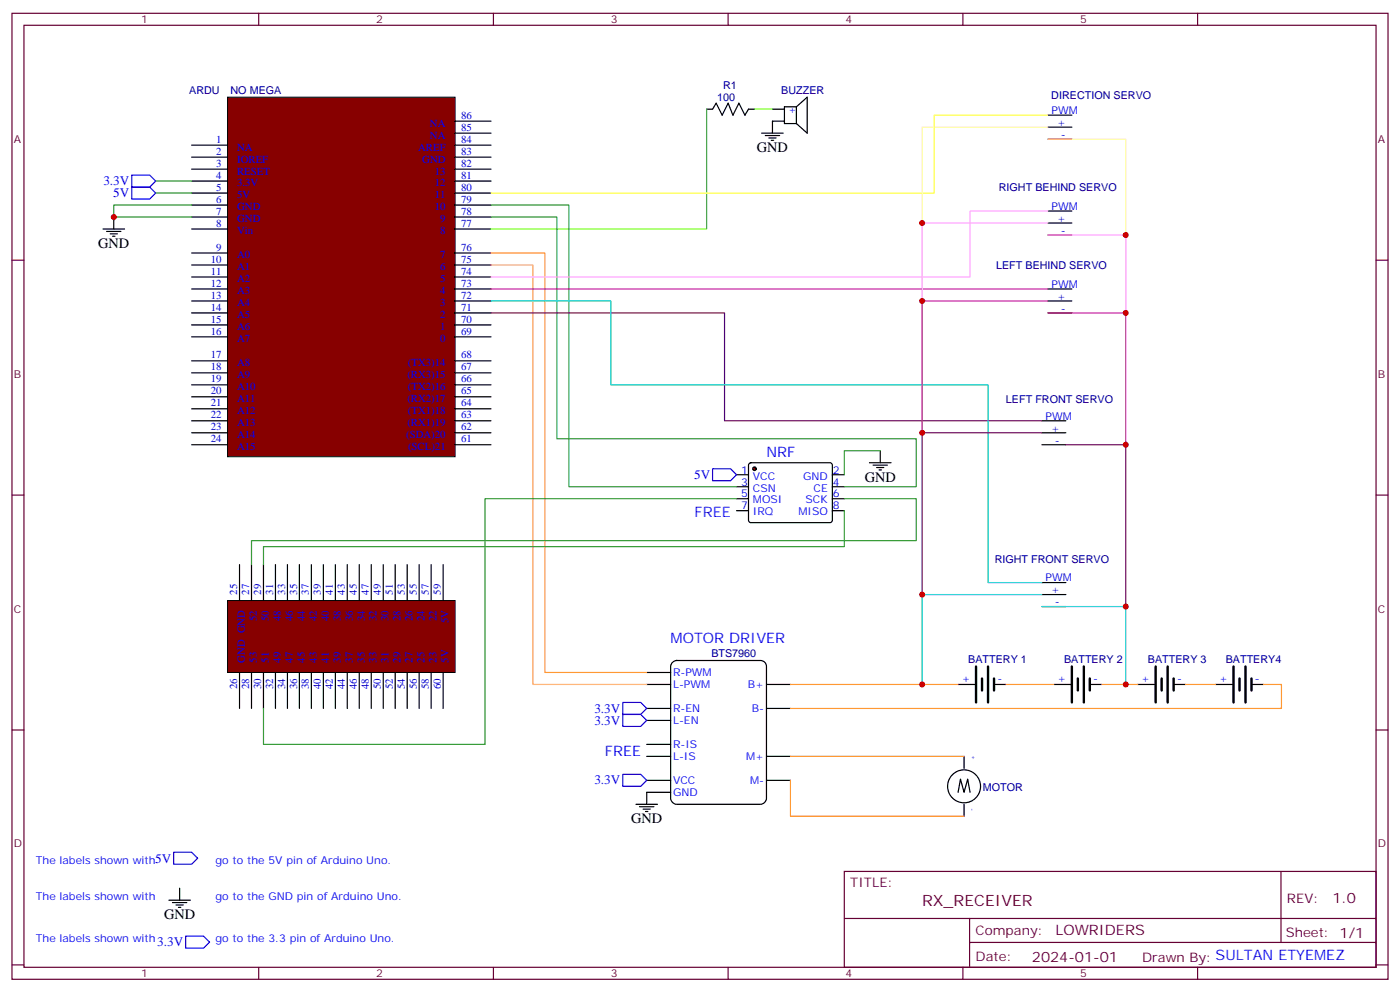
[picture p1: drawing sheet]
<svg xmlns="http://www.w3.org/2000/svg" width="412mm" height="292mm" viewBox="0 0 412 292" stroke-linecap="round" stroke-linejoin="round" font-family="sans-serif">
<g fill="none" stroke="#603" stroke-width=".35">
<path d="M3.5 3.9h405.4v284.4h-405.4zM7.1 7.4h398.2v277.3h-398.2zM76.2 3.9v3.5M145.3 3.9v3.5M214.5 3.9v3.5M283.6 3.9v3.5M352.8 3.9v3.5M3.5 76.6h3.6M405.3 76.6h3.6M3.5 145.7h3.6M405.3 145.7h3.6M3.5 214.9h3.6"/>
<path d="M405.3 214.9h3.6M248.7 256.5h156.6v28.2h-156.6zM377.3 256.5v20.9M248.7 270.4h156.5M285.6 277.4h119.6M285.6 270.4v14.1M3.5 284h3.6M76.2 284.7v3.6M145.3 284.7v3.6M214.5 284.7v3.6M283.6 284.7v3.6M352.8 284.7v3.6"/>
<path d="M405.3 284h3.6"/>
</g>
<path d="M220.7 136.4l.5-.2h23.3l.5 .2 .2 .5-.1 16.5-.6 .4h-23.6l-.4-.7v-16.2z" fill="none" stroke="#000" stroke-width=".35"/>
<circle cx="222.2" cy="138" r=".53" fill="#870000" stroke="#000" stroke-width=".35"/>
<g fill="none" stroke="#000" stroke-width=".35">
<path d="M217 139.7h3.5M245.2 139.7h3.5M217 150.3h3.5M217 143.3h3.5M217 146.8h3.5M245.2 150.3h3.5M245.2 143.3h3.5M245.2 146.8h3.5M190.5 197.9h7.1M198.1 194.9l1.2-.5h24.7a1.76 1.76 0 0 1 1.8 1.8v38.8a1.89 1.89 0 0 1-1.8 1.7h-24.7a1.89 1.89 0 0 1-1.7-1.7v-38.8zM190.5 201.5h7.1M190.5 208.5h7.1"/>
<path d="M190.5 212.1h7.1M190.5 219.1h7.1M225.8 201.5h7M225.8 208.5h7M190.5 222.6h7.1M190.5 229.7h7.1M190.5 233.2h7.1M225.8 222.6h7M225.8 229.7h7"/>
</g>
<path d="M67 28.6h67.1v105.8h-67.1z" fill="#870000" stroke="#000" stroke-width=".29"/>
<g fill="none" stroke="#000" stroke-width=".35">
<path d="M134.1 39.2h10.5M134.1 35.7h10.5M56.4 42.7h10.6M56.4 46.2h10.6M56.4 49.8h10.6M56.4 53.3h10.6M56.4 56.8h10.6M134.1 42.7h10.5M134.1 46.2h10.5M134.1 49.8h10.5M134.1 53.3h10.5M134.1 56.8h10.5"/>
<path d="M56.4 60.4h10.6M56.4 63.9h10.6M56.4 67.4h10.6M56.4 74.5h10.6M56.4 78h10.6M134.1 60.4h10.5M134.1 63.9h10.5M134.1 67.4h10.5M134.1 74.5h10.5M134.1 78h10.5M56.4 81.5h10.6M56.4 85.1h10.6"/>
<path d="M56.4 88.6h10.6M56.4 92.1h10.6M56.4 95.6h10.6M56.4 99.2h10.6M134.1 81.5h10.5M134.1 85.1h10.5M134.1 88.6h10.5M134.1 92.1h10.5M134.1 95.6h10.5M134.1 99.2h10.5M56.4 106.2h10.6M56.4 109.7h10.6"/>
<path d="M56.4 113.3h10.6M56.4 116.8h10.6M134.1 106.2h10.5M134.1 109.7h10.5M134.1 113.3h10.5M134.1 116.8h10.5M56.4 120.3h10.6M56.4 123.9h10.6M56.4 127.4h10.6M56.4 130.9h10.6M134.1 120.3h10.5M134.1 123.9h10.5"/>
<path d="M134.1 127.4h10.5M134.1 130.9h10.5"/>
</g>
<path d="M67 176.8h67.1v21.1h-67.1z" fill="#870000" stroke="#000" stroke-width=".29"/>
<g fill="none" stroke="#000" stroke-width=".35">
<path d="M208.1 32.1h1.8l1.1-1.7 1.7 3.5 1.8-3.5 1.4 3.5 1.8-3.5 1.7 3.5 1.1-1.8h1.7M224.4 39.2h6.3M225.4 39.9h4.3M227.5 32.1h3.6M231.1 35.7h-3.6v3.5M234.6 31.4h-3.5v5h3.5M234.6 31.4v5M234.6 31.4l3.2-2.8v10.6l-3.2-2.8M308.7 33.9h7M308.7 37.4h7M226.5 40.6h2.1M227.2 41.3h.7"/>
<path d="M308.7 41h7M30.3 67.4h6.4M31.4 68.1h4.2M32.5 68.8h2.1M33.2 69.5h.7M33.5 63.9v3.5M308.7 62.1h7M308.7 65.7h7M308.7 69.2h7M308.7 85.1h7M308.7 88.6h7M308.7 92.1h7"/>
<path d="M256.1 136.2h6.4M257.2 136.9h4.2M258.2 137.6h2.1M258.9 138.3h.7M259.3 132.7v3.5M306.9 123.9h7.1M306.9 127.4h7.1M306.9 130.9h7.1M70.6 166.2v10.6M74.1 166.2v10.6M77.6 166.2v10.6M81.1 166.2v10.6"/>
<path d="M84.7 166.2v10.6M88.2 166.2v10.6M91.7 166.2v10.6M95.2 166.2v10.6M98.8 166.2v10.6M102.3 166.2v10.6M105.8 166.2v10.6M109.4 166.2v10.6M112.9 166.2v10.6M116.4 166.2v10.6M119.9 166.2v10.6M123.5 166.2v10.6"/>
<path d="M127 166.2v10.6M130.5 166.2v10.6M306.9 171.5h7.1M306.9 175h7.1M306.9 178.5h7.1M70.6 197.9v10.6M74.1 197.9v10.6M77.6 197.9v10.6M81.1 197.9v10.6M84.7 197.9v10.6M88.2 197.9v10.6M91.7 197.9v10.6"/>
<path d="M95.2 197.9v10.6M98.8 197.9v10.6M102.3 197.9v10.6M105.8 197.9v10.6M109.4 197.9v10.6M112.9 197.9v10.6M116.4 197.9v10.6M119.9 197.9v10.6M123.5 197.9v10.6M127 197.9v10.6M130.5 197.9v10.6M282.2 201.5h5"/>
<path d="M292.8 201.5h3.5M310.4 201.5h5M321 201.5h3.6M335.1 201.5h5M345.7 201.5h3.5M358.1 201.5h4.9M368.7 201.5h3.5M187.3 236.7h6.4M188.4 237.5h4.2M189.4 238.2h2.2M190.1 238.9h.8M190.5 233.2v3.5"/>
<path d="M282.2 233.2l.7-3.9 1.1 3.9 1-3.9 .8 3.9M284 222.6v3.6M284 236.7v3.6M49.7 265h6.4M50.8 265.7h4.2M51.9 266.4h2.1M52.6 267.1h.7M52.9 261.4v3.6"/>
<circle cx="284" cy="231.5" r="4.9"/>
</g>
<g fill="none" stroke="#000" stroke-width=".71">
<path d="M287.5 196.2v10.6M289.3 199.7v3.5M291 196.2v10.6M292.8 199.7v3.5M315.7 196.2v10.6M317.5 199.7v3.5M319.3 196.2v10.6M321 199.7v3.5M340.4 196.2v10.6M342.2 199.7v3.5M344 196.2v10.6M345.7 199.7v3.5"/>
<path d="M363.4 196.2v10.6M365.1 199.7v3.5M366.9 196.2v10.6M368.7 199.7v3.5"/>
</g>
<path d="M144.6 74.5h15.9v123.4h30M232.8 201.5h49.4M296.3 201.5h14.1M324.6 201.5h10.5M349.2 201.5h8.9M372.2 201.5h5.3v7h-144.7M232.8 229.7v10.6h51.2M232.8 222.6h51.2" fill="none" stroke="#f93" stroke-width=".35"/>
<path d="M144.6 78h12.4v123.5h33.5" fill="none" stroke="#f96" stroke-width=".35"/>
<path d="M38.8 51.5h5.3l1.8 1.8-1.8 1.8h-5.3zM38.8 55.1h5.3l1.8 1.7-1.8 1.8h-5.3zM209.9 138h5.3l1.8 1.7-1.8 1.8h-5.3zM183.4 206.8h5.3l1.8 1.7-1.8 1.8h-5.3zM183.4 210.3h5.3l1.8 1.8-1.8 1.7h-5.3zM183.4 227.9h5.3l1.8 1.8-1.8 1.8h-5.3zM51.2 250.9h5.2l1.8 1.7-1.8 1.8h-5.2zM54.7 275.6h5.3l1.7 1.7-1.7 1.8h-5.3z" fill="none" stroke="#00f" stroke-width=".35"/>
<path d="M45.9 56.8h10.5M45.9 53.3h10.5M56.4 60.4h-22.9v3.5h22.9M144.6 63.9h19.4v65.3h105.9v14.1h-21.2M144.6 60.4h23v82.9h49.4M259.3 132.7h-10.6v7M217 146.8h-74.1v72.3h-65.3v-10.6M248.7 146.8h21.2v12.3h-195.8v7.1M248.7 150.3v10.6h-171.1v5.3" fill="none" stroke="#393" stroke-width=".35"/>
<path d="M144.6 92.1h68.8v31.8h93.5M306.9 127.4h-35.3v47.6M314 130.9h17.6v47.6" fill="none" stroke="#606" stroke-width=".35"/>
<path d="M144.6 88.6h35.3v24.7h111.1v58.2h15.9M306.9 175h-35.3v26.5M306.9 178.5h24.7v23" fill="none" stroke="#0cc" stroke-width=".35"/>
<path d="M144.6 85.1h164.1M308.7 88.6h-37.1v38.8M308.7 92.1h22.9v38.8" fill="none" stroke="#c09" stroke-width=".35"/>
<path d="M308.7 62.1h-22.9v19.4h-141.2M308.7 65.7h-37.1v22.9M308.7 69.2h22.9v22.9" fill="none" stroke="#f9f" stroke-width=".35"/>
<path d="M208.1 32.1v35.3h-63.5M222.2 32.1h5.3" fill="none" stroke="#6f0" stroke-width=".35"/>
<path d="M308.7 33.9h-33.5v22.9h-130.6" fill="none" stroke="#ff3" stroke-width=".35"/>
<path d="M308.7 37.4h-37.1v28.3M308.7 41h22.9v28.2" fill="none" stroke="#ff9" stroke-width=".35"/>
<g fill="#c00">
<circle cx="271.6" cy="201.5" r=".88"/>
<circle cx="331.6" cy="201.5" r=".88"/>
<circle cx="271.6" cy="175" r=".88"/>
<circle cx="331.6" cy="178.5" r=".88"/>
<circle cx="271.6" cy="127.4" r=".88"/>
<circle cx="331.6" cy="130.9" r=".88"/>
<circle cx="271.6" cy="88.6" r=".88"/>
<circle cx="331.6" cy="92.1" r=".88"/>
<circle cx="271.6" cy="65.7" r=".88"/>
<circle cx="331.6" cy="69.2" r=".88"/>
<circle cx="33.5" cy="63.9" r=".88"/>
</g>
<text font-size="4.6" fill="#603" x="271.6" y="266.7">RX_RECEIVER</text>
<g font-size="4.2">
<text x="223" y="44.8">GND</text>
<text x="28.9" y="73.1">GND</text>
<text x="254.7" y="141.9">GND</text>
<text x="185.9" y="242.4">GND</text>
<text x="48.3" y="270.6">GND</text>
</g>
<g font-size="4.2" fill="#00f">
<text x="225.8" y="134.4">NRF</text>
<text x="204.6" y="152.1">FREE</text>
<text x="197.6" y="189.1">MOTOR DRIVER</text>
<text x="178.2" y="222.6">FREE</text>
</g>
<g font-size="4.2" fill="#603">
<text x="392.5" y="265.8">1.0</text>
<text x="310.9" y="275.3">LOWRIDERS</text>
<text x="304" y="283.1">2024-01-01</text>
</g>
<g font-size="3.9" fill="#00f">
<text x="30.5" y="54.6">3.3V</text>
<text x="33.4" y="58">5V</text>
<text x="204.5" y="140.9">5V</text>
<text x="175.1" y="209.8">3.3V</text>
<text x="175.1" y="213.3">3.3V</text>
<text x="175.1" y="230.9">3.3V</text>
<text x="45.7" y="253.9">5V</text>
<text x="46.3" y="278.5">3.3V</text>
</g>
<g font-size="3.9" fill="#603">
<text x="250.5" y="261.1">TITLE:</text>
<text x="379.1" y="265.8">REV:</text>
<text x="287.4" y="275.3">Company:</text>
<text x="378.7" y="275.9">Sheet: 1/1</text>
<text x="287.4" y="283">Date:</text>
<text x="336.4" y="283.1">Drawn By: SULTAN ETYEMEZ</text>
</g>
<g font-size="3.2" fill="#603">
<text x="41.6" y="6.9">1</text>
<text x="110.8" y="6.9">2</text>
<text x="179.9" y="6.9">3</text>
<text x="249.1" y="6.9">4</text>
<text x="318.2" y="6.9">5</text>
<text x="4.1" y="42">A</text>
<text x="405.9" y="42">A</text>
<text x="4.1" y="111.2">B</text>
<text x="405.9" y="111.2">B</text>
<text x="4.1" y="180.3">C</text>
<text x="405.9" y="180.3">C</text>
<text x="4.1" y="249.4">D</text>
<text x="405.9" y="249.4">D</text>
<text x="41.6" y="287.7">1</text>
<text x="110.8" y="287.7">2</text>
<text x="179.9" y="287.7">3</text>
<text x="249.1" y="287.7">4</text>
<text x="318.2" y="287.7">5</text>
</g>
<g font-size="3.2" fill="#000080">
<text x="55.7" y="27.6">ARDU</text>
<text x="67.9" y="27.6">NO MEGA</text>
<text x="211.2" y="29.8">100</text>
<text x="213" y="26.3">R1</text>
<text x="230.1" y="27.6">BUZZER</text>
<text x="309.7" y="29.1">DIRECTION SERVO</text>
<text x="294.2" y="56.2">RIGHT BEHIND SERVO</text>
<text x="293.4" y="79.3">LEFT BEHIND SERVO</text>
<text x="296.3" y="118.6">LEFT FRONT SERVO</text>
<text x="293" y="165.6">RIGHT FRONT SERVO</text>
<text x="209.5" y="193.4">BTS7960</text>
<text x="285.2" y="195.1">BATTERY 1</text>
<text x="313.4" y="195.1">BATTERY 2</text>
<text x="338.1" y="195.1">BATTERY 3</text>
<text x="361.1" y="195.1">BATTERY4</text>
<text x="289.5" y="232.7">MOTOR</text>
</g>
<g font-size="3.2" fill="#00c">
<text x="135.8" y="35">86</text>
<text x="309.8" y="33.5">PWM</text>
<text x="135.8" y="38.5">85</text>
<text x="311.4" y="37.1">+</text>
<text x="312.5" y="40.6">-</text>
<text x="63.7" y="42">1</text>
<text x="63.7" y="45.5">2</text>
<text x="135.8" y="45.5">83</text>
<text x="135.8" y="42">84</text>
<text x="63.7" y="49.1">3</text>
<text x="63.7" y="52.6">4</text>
<text x="135.8" y="52.6">81</text>
<text x="135.8" y="49.1">82</text>
<text x="63.7" y="56.1">5</text>
<text x="63.7" y="59.7">6</text>
<text x="135.8" y="59.7">79</text>
<text x="135.8" y="56.1">80</text>
<text x="63.7" y="63.2">7</text>
<text x="135.8" y="63.2">78</text>
<text x="309.8" y="61.8">PWM</text>
<text x="311.4" y="65.3">+</text>
<text x="63.7" y="66.7">8</text>
<text x="135.8" y="66.7">77</text>
<text x="312.5" y="68.8">-</text>
<text x="62.1" y="77.3">10</text>
<text x="63.7" y="73.8">9</text>
<text x="135.8" y="77.3">75</text>
<text x="135.8" y="73.8">76</text>
<text x="62.1" y="80.8">11</text>
<text x="135.8" y="80.8">74</text>
<text x="62.1" y="84.3">12</text>
<text x="62.1" y="87.9">13</text>
<text x="135.8" y="87.9">72</text>
<text x="135.8" y="84.3">73</text>
<text x="309.8" y="84.7">PWM</text>
<text x="311.4" y="88.2">+</text>
<text x="62.1" y="91.4">14</text>
<text x="62.1" y="94.9">15</text>
<text x="135.8" y="94.9">70</text>
<text x="135.8" y="91.4">71</text>
<text x="312.5" y="91.8">-</text>
<text x="62.1" y="98.5">16</text>
<text x="135.8" y="98.5">69</text>
<text x="62.1" y="105.5">17</text>
<text x="135.8" y="105.5">68</text>
<text x="62.1" y="109">18</text>
<text x="62.1" y="112.6">19</text>
<text x="135.8" y="112.6">66</text>
<text x="135.8" y="109">67</text>
<text x="62.1" y="116.1">20</text>
<text x="62.1" y="119.6">21</text>
<text x="135.8" y="119.6">64</text>
<text x="135.8" y="116.1">65</text>
<text x="62.1" y="123.2">22</text>
<text x="135.8" y="123.2">63</text>
<text x="308" y="123.5">PWM</text>
<text x="62.1" y="126.7">23</text>
<text x="62.1" y="130.2">24</text>
<text x="135.8" y="130.2">61</text>
<text x="135.8" y="126.7">62</text>
<text x="309.6" y="127">+</text>
<text x="310.8" y="130.6">-</text>
<text x="218.3" y="139.4">1</text>
<text x="218.3" y="142.9">3</text>
<text x="245.4" y="142.9">4</text>
<text x="245.4" y="139.4">2</text>
<text x="218.3" y="146.4">5</text>
<text x="218.3" y="150">7</text>
<text x="245.4" y="150">8</text>
<text x="245.4" y="146.4">6</text>
<text x="308" y="171.1">PWM</text>
<text x="69.8" y="175" transform="rotate(-90 69.8 175)">25</text>
<text x="73.4" y="175" transform="rotate(-90 73.4 175)">27</text>
<text x="76.9" y="175" transform="rotate(-90 76.9 175)">29</text>
<text x="80.4" y="175" transform="rotate(-90 80.4 175)">31</text>
<text x="84" y="175" transform="rotate(-90 84 175)">33</text>
<text x="87.5" y="175" transform="rotate(-90 87.5 175)">35</text>
<text x="91" y="175" transform="rotate(-90 91 175)">37</text>
<text x="94.5" y="175" transform="rotate(-90 94.5 175)">39</text>
<text x="98.1" y="175" transform="rotate(-90 98.1 175)">41</text>
<text x="101.6" y="175" transform="rotate(-90 101.6 175)">43</text>
<text x="105.1" y="175" transform="rotate(-90 105.1 175)">45</text>
<text x="108.7" y="175" transform="rotate(-90 108.7 175)">47</text>
<text x="112.2" y="175" transform="rotate(-90 112.2 175)">49</text>
<text x="115.7" y="175" transform="rotate(-90 115.7 175)">51</text>
<text x="119.2" y="175" transform="rotate(-90 119.2 175)">53</text>
<text x="122.8" y="175" transform="rotate(-90 122.8 175)">55</text>
<text x="126.3" y="175" transform="rotate(-90 126.3 175)">57</text>
<text x="129.8" y="175" transform="rotate(-90 129.8 175)">59</text>
<text x="309.6" y="174.7">+</text>
<text x="310.8" y="178.2">-</text>
<text x="69.8" y="202.9" transform="rotate(-90 69.8 202.9)">26</text>
<text x="73.4" y="202.9" transform="rotate(-90 73.4 202.9)">28</text>
<text x="76.9" y="202.9" transform="rotate(-90 76.9 202.9)">30</text>
<text x="80.4" y="202.9" transform="rotate(-90 80.4 202.9)">32</text>
<text x="84" y="202.9" transform="rotate(-90 84 202.9)">34</text>
<text x="87.5" y="202.9" transform="rotate(-90 87.5 202.9)">36</text>
<text x="91" y="202.9" transform="rotate(-90 91 202.9)">38</text>
<text x="94.5" y="202.9" transform="rotate(-90 94.5 202.9)">40</text>
<text x="98.1" y="202.9" transform="rotate(-90 98.1 202.9)">42</text>
<text x="101.6" y="202.9" transform="rotate(-90 101.6 202.9)">44</text>
<text x="105.1" y="202.9" transform="rotate(-90 105.1 202.9)">46</text>
<text x="108.7" y="202.9" transform="rotate(-90 108.7 202.9)">48</text>
<text x="112.2" y="202.9" transform="rotate(-90 112.2 202.9)">50</text>
<text x="115.7" y="202.9" transform="rotate(-90 115.7 202.9)">52</text>
<text x="119.2" y="202.9" transform="rotate(-90 119.2 202.9)">54</text>
<text x="122.8" y="202.9" transform="rotate(-90 122.8 202.9)">56</text>
<text x="126.3" y="202.9" transform="rotate(-90 126.3 202.9)">58</text>
<text x="129.8" y="202.9" transform="rotate(-90 129.8 202.9)">60</text>
</g>
<g font-size="3.2" fill="#00f">
<text x="232.1" y="33.2">+</text>
<text x="126.7" y="40.8">NA</text>
<text x="126.7" y="37.3">NA</text>
<text x="69.8" y="44.3">NA</text>
<text x="69.8" y="47.8">IOREF</text>
<text x="123.2" y="44.3">AREF</text>
<text x="124.4" y="47.8">GND</text>
<text x="69.8" y="51.4">RESET</text>
<text x="128.1" y="51.4">13</text>
<text x="69.8" y="54.9">3.3V</text>
<text x="69.8" y="58.4">5V</text>
<text x="128.1" y="58.4">11</text>
<text x="128.1" y="54.9">12</text>
<text x="69.8" y="61.9">GND</text>
<text x="69.8" y="65.5">GND</text>
<text x="128.1" y="61.9">10</text>
<text x="129.6" y="65.5">9</text>
<text x="69.8" y="69">Vin</text>
<text x="129.6" y="69">8</text>
<text x="69.8" y="76.1">A0</text>
<text x="129.6" y="76.1">7</text>
<text x="69.8" y="79.6">A1</text>
<text x="69.8" y="83.1">A2</text>
<text x="129.6" y="83.1">5</text>
<text x="129.6" y="79.6">6</text>
<text x="69.8" y="86.6">A3</text>
<text x="129.6" y="86.6">4</text>
<text x="69.8" y="90.2">A4</text>
<text x="69.8" y="93.7">A5</text>
<text x="129.6" y="93.7">2</text>
<text x="129.6" y="90.2">3</text>
<text x="69.8" y="97.2">A6</text>
<text x="69.8" y="100.8">A7</text>
<text x="129.6" y="100.8">0</text>
<text x="129.6" y="97.2">1</text>
<text x="69.8" y="107.8">A8</text>
<text x="120.2" y="107.8">(TX3)14</text>
<text x="69.8" y="111.3">A9</text>
<text x="120" y="111.3">(RX3)15</text>
<text x="69.8" y="114.9">A10</text>
<text x="69.8" y="118.4">A11</text>
<text x="120" y="118.4">(RX2)17</text>
<text x="120.2" y="114.9">(TX2)16</text>
<text x="69.8" y="121.9">A12</text>
<text x="69.8" y="125.4">A13</text>
<text x="120" y="125.4">(RX1)19</text>
<text x="120.2" y="121.9">(TX1)18</text>
<text x="69.8" y="129">A14</text>
<text x="119.6" y="129">(SDA)20</text>
<text x="69.8" y="132.5">A15</text>
<text x="120.2" y="132.5">(SCL)21</text>
<text x="221.8" y="141.1">VCC</text>
<text x="236.6" y="141.1">GND</text>
<text x="221.8" y="144.7">CSN</text>
<text x="221.8" y="148.2">MOSI</text>
<text x="237.3" y="148.2">SCK</text>
<text x="239.7" y="144.7">CE</text>
<text x="221.8" y="151.7">IRQ</text>
<text x="235.2" y="151.7">MISO</text>
<text x="75.7" y="182.8" transform="rotate(-90 75.7 182.8)">52</text>
<text x="79.2" y="182.8" transform="rotate(-90 79.2 182.8)">50</text>
<text x="82.7" y="182.8" transform="rotate(-90 82.7 182.8)">48</text>
<text x="86.3" y="182.8" transform="rotate(-90 86.3 182.8)">46</text>
<text x="89.8" y="182.8" transform="rotate(-90 89.8 182.8)">44</text>
<text x="93.3" y="182.8" transform="rotate(-90 93.3 182.8)">42</text>
<text x="96.8" y="182.8" transform="rotate(-90 96.8 182.8)">40</text>
<text x="100.4" y="182.8" transform="rotate(-90 100.4 182.8)">38</text>
<text x="103.9" y="182.8" transform="rotate(-90 103.9 182.8)">36</text>
<text x="107.4" y="182.8" transform="rotate(-90 107.4 182.8)">34</text>
<text x="110.9" y="182.8" transform="rotate(-90 110.9 182.8)">32</text>
<text x="114.5" y="182.8" transform="rotate(-90 114.5 182.8)">30</text>
<text x="118" y="182.8" transform="rotate(-90 118 182.8)">28</text>
<text x="121.5" y="182.8" transform="rotate(-90 121.5 182.8)">26</text>
<text x="125.1" y="182.8" transform="rotate(-90 125.1 182.8)">24</text>
<text x="128.6" y="182.8" transform="rotate(-90 128.6 182.8)">22</text>
<text x="132.1" y="183.5" transform="rotate(-90 132.1 183.5)">5V</text>
<text x="72.1" y="195.1" transform="rotate(-90 72.1 195.1)">GND GND</text>
<text x="75.7" y="195.1" transform="rotate(-90 75.7 195.1)">53</text>
<text x="79.2" y="195.1" transform="rotate(-90 79.2 195.1)">51</text>
<text x="82.7" y="195.1" transform="rotate(-90 82.7 195.1)">49</text>
<text x="86.3" y="195.1" transform="rotate(-90 86.3 195.1)">47</text>
<text x="89.8" y="195.1" transform="rotate(-90 89.8 195.1)">45</text>
<text x="93.3" y="195.1" transform="rotate(-90 93.3 195.1)">43</text>
<text x="96.8" y="195.1" transform="rotate(-90 96.8 195.1)">41</text>
<text x="100.4" y="195.1" transform="rotate(-90 100.4 195.1)">39</text>
<text x="103.9" y="195.1" transform="rotate(-90 103.9 195.1)">37</text>
<text x="107.4" y="195.1" transform="rotate(-90 107.4 195.1)">35</text>
<text x="110.9" y="195.1" transform="rotate(-90 110.9 195.1)">33</text>
<text x="114.5" y="195.1" transform="rotate(-90 114.5 195.1)">31</text>
<text x="118" y="195.1" transform="rotate(-90 118 195.1)">29</text>
<text x="121.5" y="195.1" transform="rotate(-90 121.5 195.1)">27</text>
<text x="125.1" y="195.1" transform="rotate(-90 125.1 195.1)">25</text>
<text x="128.6" y="195.1" transform="rotate(-90 128.6 195.1)">23</text>
<text x="132.1" y="195.1" transform="rotate(-90 132.1 195.1)">5V</text>
<text x="198.3" y="199">R-PWM</text>
<text x="198.3" y="202.5">L-PWM</text>
<text x="220.3" y="202.5">B+</text>
<text x="283.3" y="200.8">+</text>
<text x="293.8" y="200.8">-</text>
<text x="311.5" y="200.8">+</text>
<text x="322.1" y="200.8">-</text>
<text x="336.2" y="200.8">+</text>
<text x="346.7" y="200.8">-</text>
<text x="359.1" y="200.8">+</text>
<text x="369.7" y="200.8">-</text>
<text x="198.3" y="209.6">R-EN</text>
<text x="221.5" y="209.6">B-</text>
<text x="198.3" y="213.1">L-EN</text>
<text x="198.3" y="220.2">R-IS</text>
<text x="198.3" y="223.7">L-IS</text>
<text x="219.8" y="223.7">M+</text>
<text x="198.3" y="230.8">VCC</text>
<text x="221" y="230.8">M-</text>
<text x="198.3" y="234.3">GND</text>
<text x="10.6" y="254.4">The labels shown with</text>
<text x="63.5" y="254.4">go to the 5V pin of Arduino Uno.</text>
<text x="10.6" y="265">The labels shown with</text>
<text x="63.5" y="265">go to the GND pin of Arduino Uno.</text>
<text x="10.6" y="277.3">The labels shown with</text>
<text x="63.5" y="277.3">go to the 3.3 pin of Arduino Uno.</text>
</g>
<g font-size="1.8" fill="#00f">
<text x="287.2" y="223.6" transform="rotate(-90 287.2 223.6)">+</text>
<text x="286.8" y="238.6" transform="rotate(-90 286.8 238.6)">-</text>
</g>
</svg>
